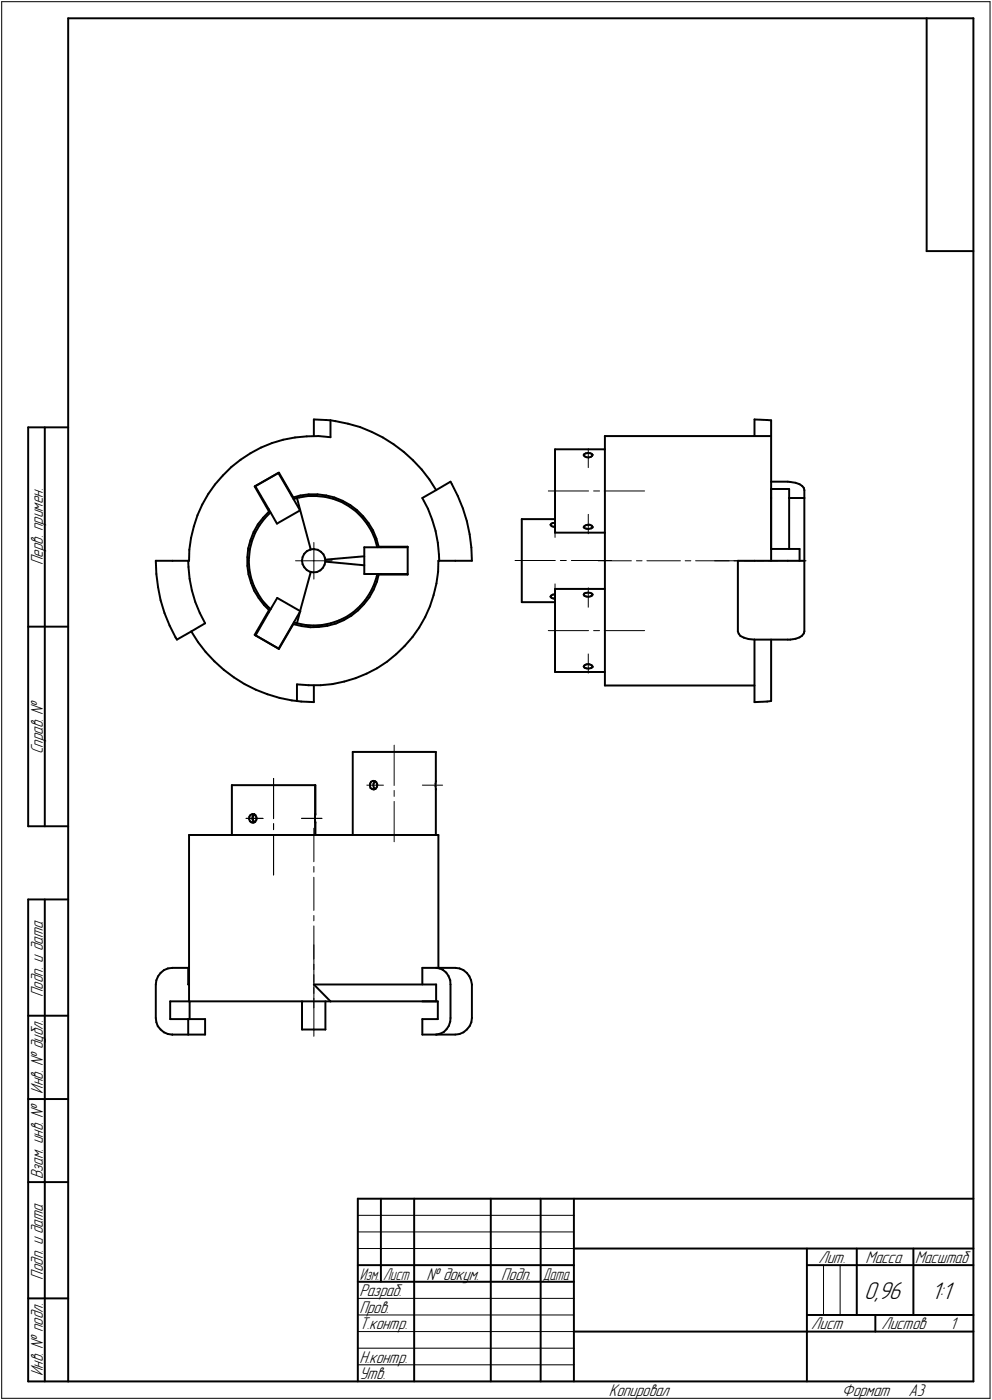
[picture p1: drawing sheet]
<svg xmlns="http://www.w3.org/2000/svg" width="298mm" height="421mm" viewBox="0 0 298 421" stroke-linecap="round" stroke-linejoin="round" font-family="sans-serif">
<g fill="none" stroke="#000" stroke-width=".59">
<path d="M20.5 5.5v410zM20.5 5.5h272zM278.5 5.5v70zM292.5 5.5v410zM278.5 75.5h14zM8.5 128.5v120zM8.5 128.5h12zM13.5 128.5v120zM72.3 138.3l3-2zM75.3 136.3l3.1-1.7zM78.4 134.6l3.3-1.3zM81.7 133.3l3.4-1.1z"/>
<path d="M85.1 132.2l3.5-.6zM88.6 131.6l3.6-.4zM92.2 131.2l3.6-.1zM94.3 126.2v4.9zM94.3 126.2l3.7 .1zM95.8 131.1l3.5 .4zM98 126.3l1.3 .1zM99.3 126.4l1.5 .3zM99.3 126.4v5.1zM100.8 126.7l3.8 .7zM104.6 127.4l3.6 1zM108.2 128.4l3.5 1.5z"/>
<path d="M111.7 129.9l3.4 1.7zM115.1 131.6l3.2 2zM118.3 133.6l3 2.3zM121.3 135.9l2.8 2.5zM124.1 138.4l2.6 2.8zM166.8 135.1h15zM166.8 135.1v25.1zM175.4 136.8h.1M175.4 136.9l.3 .3zM175.6 136.6l.5-.3zM175.6 136.6l-.2 .2zM175.7 137.2l.5 .3z"/>
<path d="M176.1 136.3l.7-.1zM176.2 137.5l.7 .1zM176.8 136.2l.6 .1zM176.9 137.6l.6-.2zM177.4 136.3l.4 .2zM177.5 137.4l.5-.3zM177.8 136.5l.3 .2zM178.1 136.8l-.1 .3zM178.1 136.8h.1M181.8 131.1h49.9zM181.8 131.1v75.1zM226.7 126.2v4.9z"/>
<path d="M226.7 126.2l3.8 .1zM230.5 126.3l1.2 .1zM231.7 131.1v37.6zM231.7 126.4v4.7zM58.3 158.3l-.9 3.5zM59.4 154.9l-1.1 3.4zM60.8 151.7l-1.4 3.2zM62.6 148.6l-1.8 3.1zM64.6 145.7l-2 2.9zM67 143l-2.4 2.7zM69.5 140.5l2.8-2.2zM69.5 140.5l-2.5 2.5z"/>
<path d="M76.5 146.3l7.3-4.1zM76.5 146.3l4.4 7.5zM76.7 146.2l4.1 7zM76.7 146.2l7-4zM77.5 157.7l-1.3 2.3zM78 158l-1.3 2.2zM79.1 155.7l-1.6 2zM79.5 156l-1.5 2zM80.8 153.2l2.4 4.3zM80.9 153.8l-1.8 1.9zM81.3 154.1l-1.8 1.9zM83.2 157.5l7-4z"/>
<path d="M83.7 142.2l3.9 6.9zM83.8 142.2l4.3 7.4zM87.6 149.1l2.6 4.4zM88.1 149.6l2.2-.6zM88.2 150.1l1-.3zM89.2 149.8l4.2 15.5zM89.2 149.8l.8-.2zM90 149.6l2.5-.4zM90.3 149l2.5-.3zM92.5 149.2h2.7zM92.8 148.7h2.6zM95.2 149.2l2.5 .2z"/>
<path d="M95.4 148.7l2.6 .3zM97.7 149.4l2.5 .6zM98 149l2.5 .6zM100.2 150l2.4 1zM100.5 149.6l2.5 1zM102.6 151l2.2 1.2zM103 150.6l2.2 1.3zM104.8 152.2l2.1 1.6zM105.2 151.9l2.1 1.5zM106.9 153.8l1.8 1.7zM107.3 153.4l1.8 1.9zM108.7 155.5l1.6 2.1z"/>
<path d="M109.1 155.3l1.6 2zM110.3 157.6l1.4 2.2zM110.7 157.3l1.4 2.2zM111.7 159.8l1 2.3zM112.1 159.5l1 2.5zM126.7 141.2l2.3 3zM126.9 149.8l4.2-2.4zM126.9 149.8l1.7 3.2zM128.6 153l1.3 3.3zM129 144.2l2.1 3.2zM129.9 156.3l1 3.4zM130.9 159.7l.7 3.5z"/>
<path d="M131.1 147.4l4.3-2.5zM135.4 144.9l.4 .7zM135.8 145.6l1.8 3.6zM137.6 149.2l1.5 3.7zM139.1 152.9l1.2 3.8zM140.3 156.7l.8 4zM156.8 156.1h10zM156.8 156.1v25zM165.4 157.8h.1M165.5 157.9l.3 .3zM165.7 157.5l.4-.2zM165.7 157.5l-.3 .3z"/>
<path d="M165.8 158.2l.5 .2zM166.1 157.3l.7-.1zM166.3 158.4l.5 .1zM175.4 158.5h.1M175.4 158.6l.3 .2zM175.7 158.2l.5-.3zM175.7 158.2l-.3 .3zM175.7 158.8l.5 .2zM176.2 157.9l.6-.1zM176.2 159l.7 .1zM176.8 157.8h.4zM176.9 159.1l.7-.2z"/>
<path d="M177.2 157.8l.6 .3zM177.6 158.9l.5-.2zM177.8 158.1l.3 .3zM178.1 158.5v.2zM178.1 158.5h.1M231.7 144.9h5zM231.7 147.1h5.5zM231.7 149.8v15.3zM231.7 147.1v2.7zM236.7 144.9h.8zM237.2 149.8h4.5zM237.2 147.1v2.7z"/>
<path d="M237.2 149.8v15.3zM237.5 144.9l1.6 .3zM239.1 145.2l1.2 .4zM240.3 145.6l.7 .5zM241 146.1l.6 .6zM241.6 146.7l.1 .7zM241.7 147.4v2.4zM241.7 149.8v18.9zM46.8 168.7l.2 3.9zM46.8 168.7h5zM47 172.6l.5 4zM47.5 176.6l.8 3.9z"/>
<path d="M51.8 168.7h4.8zM56.6 168.7h.2zM56.6 168.7v1.8zM56.6 170.5l.4 3.6zM56.9 165.4l-.1 3.3zM57 174.1l.7 3.4zM57.4 161.8l-.5 3.6zM57.7 177.5l1 3.5zM74.3 167.6v2.6zM74.3 170.2l.4 2.5zM74.6 164.9l-.3 2.7zM74.7 172.7l.7 2.6z"/>
<path d="M74.8 168.7l.1 2.5zM74.8 167.6v1.1zM74.9 171.2l.5 2.5zM75.1 165.1l-.3 2.5zM75.3 162.5l-.7 2.4zM75.4 175.3l1 2.3zM75.4 173.7l.9 2.5zM75.8 162.6l-.7 2.5zM76.2 160l-.9 2.5zM76.3 176.2l1.2 2.3zM76.4 177.6l1.3 2.2zM76.7 160.2l-.9 2.4z"/>
<path d="M77.5 178.5l1.3 2.1zM77.7 179.8l1.6 2.1zM83.3 179.8l7 4zM83.3 179.8l-2.5 4.3zM90.8 168.6l.1 1.1zM90.9 167.6l-.1 1zM90.9 169.7l.5 .9zM91.4 166.5l-.5 1.1zM91.4 170.6l.8 .8zM92.2 165.8l1-.5zM92.2 165.8l-.8 .7zM92.2 171.4l.9 .6z"/>
<path d="M93.1 172l1 .1zM93.2 165.3l1.1-.2zM93.4 172l-3.2 11.8zM94.1 172.1l1.1-.1zM94.3 165.1l.2 .1zM94.5 165.2l1 .2zM95.2 172l1.1-.5zM95.5 165.4l.9 .5zM96.3 171.5l.7-.7zM96.4 165.9l.8 .8zM97.2 166.7l.4 1zM97.5 169.8l-.5 1z"/>
<path d="M97.6 167.7l.2 1.1zM97.8 168.3l11.7-1zM97.8 168.9l11.7 1.1zM97.8 168.8l-.3 1zM109.5 164.6v8zM109.5 164.6h5zM109.5 172.6h5zM111 179.7l-1.6 2zM111.3 178.2l-1.5 2.2zM112.3 177.4l-1.3 2.3zM112.4 175.9l-1.1 2.3zM112.7 162.1l.7 2.5z"/>
<path d="M113.1 162l.7 2.4zM113.2 173.5l-.8 2.4zM113.3 174.9l-1 2.5zM113.4 172.6l-.2 .9zM113.8 172.8l-.5 2.1zM113.8 172.8h8.7zM113.8 164.4h8.7zM114.5 172.6h8zM114.5 164.6h8zM122.5 164.4v8.4zM130.3 179l-1.1 3.4zM131.1 175.5l-.8 3.5z"/>
<path d="M131.6 163.2l.3 3.6zM131.7 172l-.6 3.5zM131.7 168.7v3.3zM131.7 168.7h.3zM131.9 166.8l.1 1.9zM132 168.7h4.8zM136.8 168.7h5zM141.1 160.7l.5 4zM141.6 164.7l.2 4zM165.5 179.4h.1M165.4 179.4l.1 .2zM165.5 179.6l.3 .2z"/>
<path d="M165.7 179.1l.5-.3zM165.7 179.1l-.2 .3zM165.8 179.8l.5 .2zM166.2 178.8l.6-.1zM166.8 177.1h15zM166.8 177.1v25zM166.8 160.2h15zM175.4 178.8h.1M175.4 178.9l.3 .3zM175.6 178.5l.5-.2zM175.6 178.5l-.2 .3zM175.7 179.2l.5 .2z"/>
<path d="M176.1 178.3l.7-.1zM176.2 179.4l.7 .1zM176.8 178.2l.6 .1zM176.9 179.5l.6-.2zM177.4 178.3l.4 .2zM177.5 179.3l.5-.2zM177.8 178.5l.3 .2zM178.1 178.8l-.1 .3zM178.1 178.8h.1M221.7 168.7v21.2zM221.7 168.7h5zM226.7 168.7h10z"/>
<path d="M231.7 165.1h8.6zM236.7 168.7h5zM240.3 165.1v3.6zM241.7 168.7v21.2zM8.5 188.5h12zM48.3 180.5l1.1 3.9zM49.4 184.4l1.6 3.7zM51 188.1l1.7 3.6zM52.7 191.7l.5 .7zM53.2 192.4l4.3-2.5zM57.5 189.9l4.1-2.4zM57.5 189.9l2 3.2z"/>
<path d="M58.7 181l1.3 3.3zM59.5 193.1l2.3 3zM60 184.3l1.6 3.2zM61.8 196.1l2.6 2.8zM64.4 198.9l2.8 2.5zM76.5 190.9l7.3 4.3zM76.8 191.1l6.9 4zM78.8 180.6l1.8 1.9zM79.3 181.9l1.6 1.6zM80.6 182.5l.8 .7zM80.8 184.1l-4 7zM80.9 183.5l-4.4 7.4z"/>
<path d="M87.7 188.2l-4 6.9zM88.1 187.7l2.6 .6zM88.1 187.7l-4.3 7.5zM88.3 187.2l.9 .3zM89.2 187.5l2.6 .5zM90.2 183.9l-1 3.6zM90.3 183.8l-2.6 4.4zM90.7 188.3l2.5 .3zM91.8 188l2.5 .1zM93.2 188.6h2.6zM94.3 188.1l2.6-.1zM95.8 188.6l2.6-.4z"/>
<path d="M96.9 188l2.5-.5zM98.4 188.2l2.5-.7zM99.4 187.5l2.5-.9zM100.9 187.5l2.4-1zM101.9 186.6l2.2-1.1zM103.3 186.5l2.3-1.3zM104.1 185.5l2.2-1.4zM105.6 185.2l2-1.6zM106.3 184.1l1.9-1.8zM109.4 181.7l-1.8 1.9zM109.8 180.4l-1.6 1.9zM116.2 199.1l2.8-2.3z"/>
<path d="M119 196.8l2.6-2.5zM124 191.6l-2.4 2.7zM126 188.7l-2 2.9zM127.8 185.6l-1.8 3.1zM129.2 182.4l-1.4 3.2zM156.8 181.1h10zM166.3 180h.5zM176.2 199.8l.6-.1zM176.8 199.7l.4 .1zM177.2 199.8l.6 .3zM221.7 189.9l.3 .7zM222 190.6l.5 .7z"/>
<path d="M222.5 191.3l1 .5zM223.5 191.8l1.5 .4zM225 192.2l1.7 .2zM226.7 192.4h10zM226.7 192.4v18.8zM231.7 192.4v18.4zM236.7 192.4h.8zM237.5 192.4l1.6-.3zM239.1 192.1l1.2-.4zM240.3 191.7l.7-.5zM241.6 190.5l-.6 .7zM241.7 189.9l-.1 .6z"/>
<path d="M67.2 201.4l3.1 2.3zM70.3 203.7l3.2 2zM73.5 205.7l3.4 1.7zM76.9 207.4l3.4 1.4zM80.3 208.8l3.7 1.1zM84 209.9l3.7 .8zM87.7 210.7l1.5 .1zM89.2 205.8l3.6 .3zM89.2 210.8l1.3 .2zM89.2 205.8v5zM90.5 211l3.8 .2zM92.8 206.1h3.6z"/>
<path d="M94.3 206.2v5zM96.4 206.1l3.5-.4zM99.9 205.7l3.6-.7zM103.5 205l3.3-1zM106.8 204l3.4-1.4zM110.2 202.6l3.1-1.6zM113.3 201l2.9-1.9zM166.8 202.1h15zM175.4 200.4h.1M175.4 200.5l.3 .3zM175.7 200.1l.5-.3zM175.7 200.1l-.3 .3z"/>
<path d="M175.7 200.8l.5 .2zM176.2 201l.7 .1zM176.9 201.1l.7-.2zM177.6 200.9l.5-.2zM177.8 200.1l.3 .3zM178.1 200.5v.2zM178.1 200.5h.1M181.8 206.2h44.9zM226.7 211.2l3.8-.2zM230.5 211l1.2-.2zM69.7 236.1v15zM69.7 236.1h25z"/>
<path d="M94.7 236.1v8.8zM106 226.1v25zM106 226.1h25zM111.2 236.3l.1 .7zM111.3 235.6l-.1 .7zM111.3 237l.5 .3zM111.5 235.1l.5-.2zM111.5 235.1l-.2 .5zM111.8 237.3l.5 .1zM112 234.9h.3zM112.2 236.2l.2 .7zM112.3 234.9h.3z"/>
<path d="M112.3 237.4h.1zM112.3 235.6l-.1 .6zM112.4 236.9l.4 .4zM112.4 237.4l.5-.2zM112.6 234.9l.5 .4zM112.6 235.1l-.3 .5zM112.8 234.9l-.2 .2zM113.1 235.3l.3 .6zM113.3 236.6l-.4 .6zM113.4 235.9v.2zM113.4 236.1l-.1 .5zM130.9 235.7v.8z"/>
<path d="M130.9 236.5l.1 .7zM131 237.4v13.7zM131 226.1v8.8zM131 234.9v.2zM131 235.1l-.1 .6zM131 237.2v.2zM8.5 248.5h12zM56.8 251.1v45zM56.8 251.1h74.9zM74.8 246.3l.3 .7zM74.9 245.6l-.1 .7zM75.1 247l.4 .3z"/>
<path d="M75.3 245.1l.5-.2zM75.3 245.1l-.4 .5zM75.5 247.3l.4 .1zM75.8 244.9h.1zM75.9 246.2l.1 .7zM75.9 245.7v.7zM75.9 246.4l.3 .6zM75.9 244.9h.5zM75.9 247.4h.3zM75.9 245.5v.7zM76 246.9l.5 .4zM76.2 247l.3 .2z"/>
<path d="M76.2 247.4l.5-.3zM76.3 245.1l-.4 .6zM76.3 245.1l-.4 .4zM76.4 244.9l.4 .3zM76.5 244.9l-.2 .2zM76.8 245.2l.2 .6zM77 245.8l.1 .3zM77 246.5l-.3 .6zM77.1 246.1l-.1 .4zM94.7 245.6v.9zM94.7 246.5v.7zM94.7 245.1v.5z"/>
<path d="M94.7 247.2v.2zM94.7 247.4v3.7zM94.7 244.9v.2zM131.7 251.1v40zM8.5 270.5v145zM8.5 270.5h12zM13.5 270.5v145zM46.8 296.1v10.1zM47 294.8l-.2 1.3zM47.5 293.6l-.5 1.2zM48.3 292.6l1-.8zM48.3 292.6l-.8 1z"/>
<path d="M49.3 291.8l1.2-.5zM50.5 291.3l1.3-.2zM51.8 291.1h4.8zM56.6 296.1h.2zM56.6 291.1h.2zM56.6 291.1v5zM56.8 296.1v5.1zM94.3 296.1h36.8zM94.3 296.1l5 5.1zM126.9 291.1h4.2zM126.9 291.1v5zM131.1 296.1v5.1z"/>
<path d="M131.1 291.1h5.7zM131.1 291.1l1 .2zM132.1 291.3l1 .4zM133.1 291.7l1 .8zM134.1 292.5l.7 1zM134.8 293.5l.5 1.3zM135.3 294.8l.1 1.3zM135.4 296.1v10.1zM136.8 291.1l1.3 .2zM138.1 291.3l1.2 .5zM139.3 291.8l1 .8zM140.3 292.6l.8 1z"/>
<path d="M141.1 293.6l.5 1.2zM141.6 294.8l.2 1.3zM141.8 296.1v10.1zM8.5 305.5h12zM46.8 306.2l.2 1.2zM47 307.4l.4 1.2zM47.4 308.6l.9 1zM48.3 309.6l1 .9zM49.3 310.5l1.2 .5zM50.5 311l1.2 .1zM51.1 301.2h5.7zM51.1 306.5h5.5z"/>
<path d="M51.1 301.2v5.3zM51.7 311.1h.1M51.8 311.1h4.8zM56.6 306.5v4.6zM56.6 311.1h5zM56.6 306.5h5zM56.8 301.2h42.5zM57 301.2v5.3zM61.6 306.5v4.6zM90.8 309.6h3.5zM90.8 301.2v8.4zM94.3 309.6h3.5z"/>
<path d="M97.8 301.2v8.4zM99.3 301.2h31.8zM126.9 306.5v4.6zM126.9 311.1h4.2zM126.9 306.5h4.7zM126.9 301.2h4.7zM131.1 311.1l1.1-.2zM131.1 311.1h5.7zM131.6 301.2v5.3zM132.2 310.9l1.1-.5zM133.3 310.4l.9-.9zM134.9 308.5l-.7 1z"/>
<path d="M135.3 307.3l-.4 1.2zM135.4 306.2l-.1 1.1zM136.8 311.1l1.3-.1zM138.1 311l1.2-.5zM139.3 310.5l1-.9zM141.1 308.6l-.8 1zM141.6 307.4l-.5 1.2zM141.8 306.2l-.2 1.2zM8.5 330.5h12zM8.5 355.5h12zM107.5 360.5h185zM107.5 360.5v55z"/>
<path d="M114.5 360.5v25zM124.5 360.5v55zM147.5 360.5v55zM162.5 360.5v55zM172.5 360.5v55zM172.5 375.5h120zM242.5 375.5v40zM257.5 375.5v20zM274.5 375.5v20zM8.5 390.5h12zM107.5 380.5h65zM107.5 385.5h65z"/>
<path d="M242.5 380.5h15zM242.5 395.5h50zM257.5 380.5h35zM263.1 395.5v5zM8.5 415.5h12zM20.5 415.5h272zM172.5 400.5h70zM242.5 400.5h50z"/>
</g>
<g fill="none" stroke="#000" stroke-width=".3">
<path d="M.5 .5v420zM.5 .5h297zM297.5 .5v420zM176.8 134.9v5.7zM164.8 147.7h12.1zM166.8 155.8v5.8zM176.8 154.7v5.8zM178.4 147.7h1.8zM181.6 147.7h12.1zM88.8 168.7h5.5zM94.3 168.7h5.5zM94.3 168.7v5.5z"/>
<path d="M94.3 163.2v5.5zM154.8 168.6h12.1zM166.8 175.6v5.8zM168.4 168.6h1.8zM171.7 168.6h12.1zM176.8 176.8v5.8zM179.7 168.7h10zM191.3 168.7h1.7zM194.4 168.7h10.1zM205.9 168.7h1.7zM209 168.7h10.1zM214.7 168.7h11.4z"/>
<path d="M220.6 168.7h1.6zM223.8 168.7h10zM227.6 168.7h1.8zM230.9 168.7h11.3zM164.8 189.7h12.1zM176.8 196.7v5.7zM178.4 189.7h1.8zM181.6 189.7h12.1zM82.2 234.1v12.1zM110.2 236.1h5zM118.4 237.7v1.8zM118.4 224.1v12.1z"/>
<path d="M126.9 236.1h6.1zM73.9 246.1h5.1zM74 246.1h5.1zM82.2 251v12.1zM82.2 247.7v1.8zM90.6 246.1h6.1zM90.7 246.1h6.1zM94.3 249.1v10.1zM118.4 241v12.2zM94.3 260.6v1.7zM94.3 263.8v10zM94.3 275.3v1.6z"/>
<path d="M94.3 278.5v10zM94.3 290v1.6zM94.3 293.1v10zM94.3 284.1v11.4zM94.3 297v1.8zM94.3 300.2v11.5zM107.5 370.5h65zM107.5 375.5h65zM107.5 365.5h65zM107.5 390.5h65zM107.5 395.5h65zM247.5 380.5v15z"/>
<path d="M252.5 380.5v15zM107.5 400.5h65zM107.5 405.5h65zM107.5 410.5h65zM.5 420.5h297z"/>
</g>
<g font-size="7.8">
<text x="259.7" y="390.6">0,96</text>
<text x="279.9" y="390.6">1:1</text>
</g>
<g font-size="5.4">
<text x="12.8" y="170" transform="rotate(-90 12.8 170)">Перв. примен.</text>
<text x="12.8" y="226.9" transform="rotate(-90 12.8 226.9)">Справ. №</text>
<text x="12.8" y="299.8" transform="rotate(-90 12.8 299.8)">Подп. и дата</text>
<text x="12.8" y="328.9" transform="rotate(-90 12.8 328.9)">Инв. № дубл.</text>
<text x="12.8" y="354.7" transform="rotate(-90 12.8 354.7)">Взам. инв. №</text>
<text x="246" y="379.8">Лит.</text>
<text x="260.1" y="379.8">Масса</text>
<text x="275" y="379.8">Масштаб</text>
<text x="12.8" y="384.8" transform="rotate(-90 12.8 384.8)">Подп. и дата</text>
<text x="108" y="389.8">Разраб.</text>
<text x="128.1" y="384.8">№ докум.</text>
<text x="150.6" y="384.8">Подп.</text>
<text x="108" y="394.8">Пров.</text>
<text x="108" y="399.8">Т.контр.</text>
<text x="243.8" y="399.8">Лист</text>
<text x="264.9" y="399.8">Листов</text>
<text x="285.4" y="399.8">1</text>
<text x="12.8" y="413.9" transform="rotate(-90 12.8 413.9)">Инв. № подл.</text>
<text x="108" y="409.8">Н.контр.</text>
<text x="108" y="414.8">Утв.</text>
<text x="183" y="419.8">Копировал</text>
<text x="253" y="419.8">Формат</text>
<text x="273" y="419.8">A3</text>
</g>
<g font-size="5.3">
<text x="108.1" y="384.8">Изм.</text>
<text x="115.1" y="384.8">Лист</text>
<text x="163.1" y="384.8">Дата</text>
</g>
</svg>
